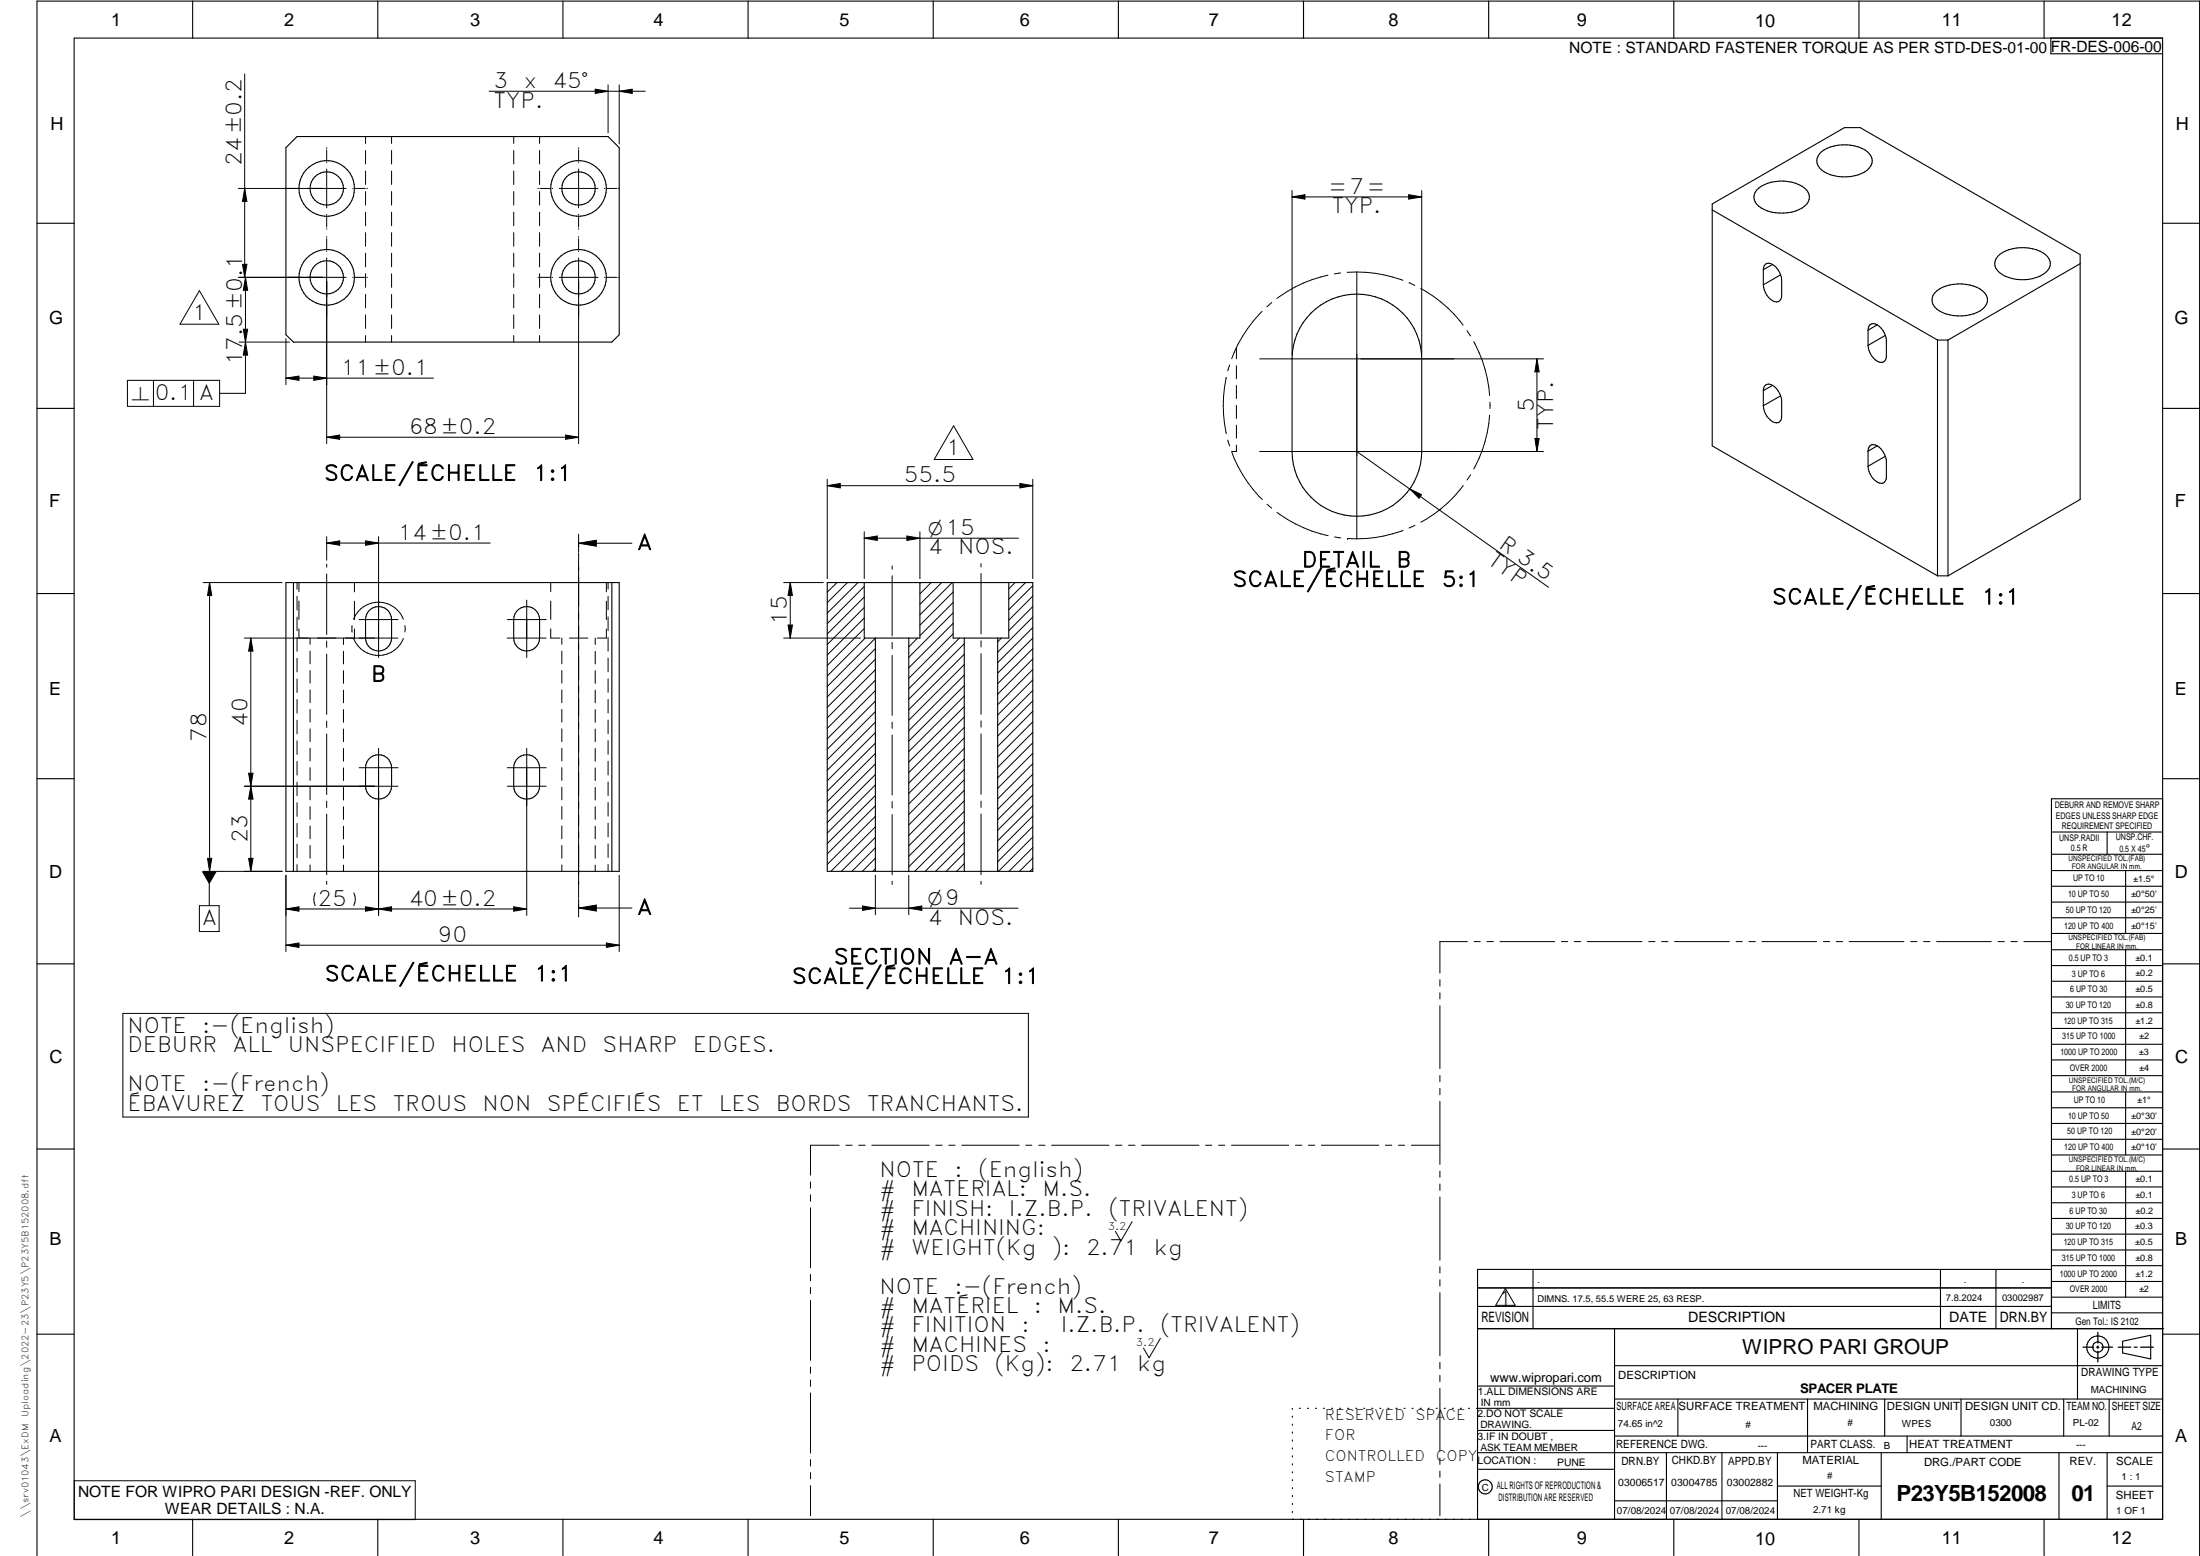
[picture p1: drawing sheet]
<svg xmlns="http://www.w3.org/2000/svg" width="594mm" height="420mm" viewBox="0 0 594 420" stroke-linecap="round" stroke-linejoin="round" font-family="sans-serif">
<g fill="none" stroke="#000" stroke-width=".3">
<path d="M20 10.3h564v400h-564zM52 .3v10M102 .3v10M152 .3v10M202 .3v10M252 .3v10M302 .3v10M352 .3v10M402 .3v10M452 .3v10M502 .3v10M552 .3v10"/>
<path d="M553.8 10.3v4.2h30.2M80.2 36.9h84l3 3v50.5l-2 2h-86l-2-2v-50.5zM462.4 56.7l60.8 35.1M474.3 51.4a10.5 10.5 0 0 1 13.6 0 3.1 3.1 0 0 1-1.3 4.8 11.4 11.4 0 0 1-11.7-.5 2.9 2.9 0 0 1-.6-4.3zM491.9 41a11.2 11.2 0 0 1 12.4 0 2.95 2.95 0 0 1 0 4.9 11.2 11.2 0 0 1-12.4 0 3 3 0 0 1 0-4.9zM10 60.3h10M476.2 72.8v4.1M478.7 71.4l-2.5 1.4M478.7 71.4a5.4 5.4 0 0 1 2.4 4.3v4.1a1.51 1.51 0 0 1-.7 1.5 1.51 1.51 0 0 1-1.7-.1 5.4 5.4 0 0 1-2.5-4.3M478.7 71.4a1.51 1.51 0 0 0-1.8-.2 1.51 1.51 0 0 0-.7 1.6M480.8 74.2l-4.6 2.7M523 78.6a11 11 0 0 1 12.4 0 2.91 2.91 0 0 1 0 4.8 11.2 11.2 0 0 1-12.4 0 2.97 2.97 0 0 1 0-4.8z"/>
<path d="M539.4 69.3a10.8 10.8 0 0 1 12.2-1.1 3.1 3.1 0 0 1 2.1 3 3.1 3.1 0 0 1-2.1 2.9 11.1 11.1 0 0 1-11.6-.5 2.86 2.86 0 0 1-.6-4.3zM561.7 71.2l-35.7 20.6M584 60.3h10M354 84.5a17.5 17.5 0 0 1 19.1-3.8 17.5 17.5 0 0 1 10.8 16.2v25a17.5 17.5 0 0 1-17.5 17.5 17.5 17.5 0 0 1-17.5-17.5v-25a17.3 17.3 0 0 1 5.1-12.4zM504.4 89.2v4.1M506.9 87.7a1.53 1.53 0 0 0-1.7-.1 1.53 1.53 0 0 0-.8 1.6M506.9 87.7l.6 .4a5.6 5.6 0 0 1 1.9 3.9v4.1a1.51 1.51 0 0 1-.7 1.6 1.51 1.51 0 0 1-1.8-.2 5.4 5.4 0 0 1-2.5-4.2M506.9 87.7l-2.5 1.5M509.1 90.6l-4.7 2.7M523.2 91.8h2.8M523.2 91.8v63.7M526 91.8v63.7"/>
<path d="M10 110.3h10M476.2 105.5v4.1M478.7 104.1l-2.5 1.4M478.7 104.1a5.6 5.6 0 0 1 2.4 4.2v4.1a1.52 1.52 0 0 1-.7 1.6 1.52 1.52 0 0 1-1.7-.1 5.4 5.4 0 0 1-2.5-4.3M478.7 104.1a1.53 1.53 0 0 0-1.8-.2 1.53 1.53 0 0 0-.7 1.6M480.8 106.9l-4.6 2.7M584 110.3h10M504.4 121.8v4.1M506.9 120.4l-2.5 1.4M506.9 120.4a1.51 1.51 0 0 0-1.7-.2 1.51 1.51 0 0 0-.8 1.6M506.9 120.4a5.6 5.6 0 0 1 2.5 4.3v4.1a1.5 1.5 0 0 1-.7 1.5 1.5 1.5 0 0 1-1.8-.1 5.4 5.4 0 0 1-2.5-4.3M509.1 123.2l-4.7 2.7"/>
<path d="M77.2 157.3h90v78h-90zM79.2 157.3v78M165.2 157.3v78M223.4 157.3h55.5v78h-55.5zM233.4 157.3v15h15v-15M272.4 157.3v15h-15v-15M523.2 155.5h2.8M523.2 155.5l-60.8-35.1v-65.3l35.7-20.6h4.2l59.4 34.2v66.2l-35.7 20.6M10 160.3h10M99.5 165.1a3.5 3.5 0 0 1 3.9-1.1 3.5 3.5 0 0 1 2.3 3.3v5a3.5 3.5 0 0 1-3.5 3.5 3.5 3.5 0 0 1-3.5-3.5l.1-5.8zM139.5 165.1a3.5 3.5 0 0 1 3.9-1.1 3.5 3.5 0 0 1 2.3 3.3v5a3.5 3.5 0 0 1-3.5 3.5 3.5 3.5 0 0 1-3.5-3.5l.1-5.8zM236.4 172.3v63"/>
<path d="M245.4 172.3v63M260.4 172.3v63M269.4 172.3v63M584 160.3h10M10 210.3h10M99.5 205.1a3.5 3.5 0 0 1 3.9-1.1 3.5 3.5 0 0 1 2.3 3.3v5a3.5 3.5 0 0 1-3.5 3.5 3.5 3.5 0 0 1-3.5-3.5l.1-5.8zM139.5 205.1a3.5 3.5 0 0 1 3.9-1.1 3.5 3.5 0 0 1 2.3 3.3v5a3.5 3.5 0 0 1-3.5 3.5 3.5 3.5 0 0 1-3.5-3.5l.1-5.8zM584 215.7h-30v143.1M584 210.3h10M554 224.7h30M554 230.7h30M554 235.1h30"/>
<path d="M554 239.3h30M569 224.7v6M574 235.1v17M554 243.6h30M554 247.8h30M554 252.1h30M554 256.5h30M574 256.5v33.9M10 260.3h10M554 260.7h30M554 265h30M554 269.2h30"/>
<path d="M554 273.5h30M554 277.7h30M584 260.3h10M554 282h30M554 286.2h30M554 290.4h30M554 294.9h30M554 299.1h30M574 294.9v17M10 310.3h10M554 303.4h30M554 307.6h30"/>
<path d="M554 311.9h30M554 316.3h30M574 316.3v34M584 310.3h10M554 320.5h30M554 324.8h30M554 329h30M554 333.2h30M554 337.5h30M399 358.8h185.2M399 352.8h155M399 347.8h155"/>
<path d="M414 342.8v16M436 358.8v51.5M524 342.8v16M539 342.8v16M554 341.8h30M554 346h30M554 350.3h30M554 354.5h30M554 342.8h-155v67.5M561 358.8v19M10 360.3h10M399 374.3h37"/>
<path d="M436 377.8h148M453.1 377.8v10M488.1 377.8v14.5M508.9 377.8v10M529.5 377.8v10M557.3 377.8v10M569.5 377.8v10M573.2 362.2l7.6-1.6v6.3l-7.6-1.6zM584 368.8h-148M584 360.3h10M349 380.3v.3M349 382.4v.3"/>
<path d="M349 384.6v.3M349 386.7v.3M349 388.8v.3M349 391v.3M349 393.1v.3M349 395.3v.3M349 397.4v.3M349 399.5v.3M350.9 380.3h.2M353.1 380.3h.2M355.2 380.3h.3M357.4 380.3h.3"/>
<path d="M359.6 380.3h.3M361.7 380.3h.3M363.9 380.3h.3M366.1 380.3h.3M368.3 380.3h.2M370.4 380.3h.3M372.6 380.3h.3M374.8 380.3h.3M376.9 380.3h.4M379.1 380.3h.3M381.3 380.3h.3M383.4 380.3h.4"/>
<path d="M385.6 380.3h.3M387.8 380.3h.3M390 380.3h.3M392.2 380.3h.3M394.3 380.3h.3M396.5 380.3h.3M398.7 380.3h37.3M399 396.7h37M399 392.3h185M399 386.2h37M436 387.8h148M450 392.3v18"/>
<path d="M465 392.3v18M480 392.3v18M508 392.3v18M515 387.8v4.5M556 392.3v18M569 392.3v18M52 410.3v9.7M102 410.3v9.7M152 410.3v9.7M202 410.3v9.7M252 410.3v9.7M302 410.3v9.7"/>
<path d="M349 401.7v.3M349 403.8v.4M349 406v.3M349 408.1v.3M352 410.3v9.7M402 410.3v9.7M436 405.3h44M452 410.3v9.7M480 401.3h28M502 410.3v9.7M552 410.3v9.7M569 401.3h15"/>
<path d="M10 420v-419.7h584v419.7"/>
<circle cx="88.2" cy="50.9" r="7.5"/>
<circle cx="88.2" cy="50.9" r="4.5"/>
<circle cx="156.2" cy="50.9" r="7.5"/>
<circle cx="156.2" cy="50.9" r="4.5"/>
<circle cx="88.2" cy="74.9" r="7.5"/>
<circle cx="88.2" cy="74.9" r="4.5"/>
<circle cx="156.2" cy="74.9" r="4.5"/>
<circle cx="156.2" cy="74.9" r="7.5"/>
<circle cx="566.5" cy="363.7" r="1.39"/>
<circle cx="566.5" cy="363.8" r="3"/>
<circle cx="401.1" cy="401.5" r="1.9"/>
</g>
<g fill="none" stroke="#000" stroke-width=".27">
<path d="M66.1 20v54.9M88.2 39.9v.2M98.7 36.9v1.8M105.7 36.9v1.8M132.1 24.6h42.1M138.7 36.9v1.8M145.7 36.9v1.8M156.2 39.9v.2M160.7 24.1l3.5 .5-3.5 .6zM164.2 22.9v13M167.2 22.9v16M167.2 24.6l3.5-.5v1.1z"/>
<path d="M64.3 50.9h29.2M66.1 50.9l.6 3.5h-1.2zM88.2 57.9v.1M88.2 58.4v2.9M88.2 40.5v2.8M88.2 43.7v.2M88.2 45.6v10.5M95.2 50.9h.2M95.8 50.9h2.8M98.7 40.6v3.7M98.7 46.2v3.6M98.7 51.7v3.7"/>
<path d="M98.7 57.3v3.7M99.1 50.9h.1M105.7 40.6v3.7M105.7 46.2v3.6M105.7 51.7v3.7M105.7 57.3v3.7M138.7 40.6v3.7M138.7 46.2v3.6M138.7 51.7v3.7M138.7 57.3v3.7M145.2 50.9h.2M145.7 40.6v3.7"/>
<path d="M145.7 46.2v3.6M145.7 51.7v3.7M145.7 57.3v3.7M145.8 50.9h2.9M149.1 50.9h.1M151 50.9h10.5M156.2 40.5v2.8M156.2 43.7v.2M156.2 57.9v.1M156.2 58.4v2.9M156.2 45.6v10.5M163.2 50.9h.2"/>
<path d="M163.8 50.9h2.8M167 50.9h.2M348.9 53.2h35M348.9 51.4v44.5M348.9 53.2l3.5-.6v1.2zM380.4 52.6l3.5 .6-3.5 .6zM383.9 51.4v44.5M53.8 78.5l5.3 9h-10.5zM64.3 74.9h29.2M65.5 71.4h1.2l-.6 3.5zM66.3 74.9l.6 3.5h-1.2zM66.3 74.9v31.3h-7"/>
<path d="M88.2 63.9v.2M88.2 64.5v2.9M88.2 67.7v.2M88.2 69.6v50.2M88.2 61.7v.2M95.2 74.9h.2M95.8 74.9h2.8M98.7 62.8v3.7M98.7 68.4v3.7M98.7 73.9v3.7M98.7 79.5v3.6M99.1 74.9h.1"/>
<path d="M105.7 62.8v3.7M105.7 68.4v3.7M105.7 73.9v3.7M105.7 79.5v3.6M138.7 62.8v3.7M138.7 68.4v3.7M138.7 73.9v3.7M138.7 79.5v3.6M145.2 74.9h.2M145.7 62.8v3.7M145.7 68.4v3.7M145.7 73.9v3.7"/>
<path d="M145.7 79.5v3.6M145.8 74.9h2.9M149.1 74.9h.1M151 74.9h10.5M156.2 63.9v.2M156.2 64.5v2.9M156.2 67.7v.2M156.2 69.6v50.2M156.2 61.7v.2M163.2 74.9h.2M163.8 74.9h2.8M167 74.9h.2"/>
<path d="M358.6 74.3a35.2 35.2 0 0 0-13.8 6.3M362 73.7l-1.7 .3M366.3 73.4a36.3 36.3 0 0 1 12.5 2.3M366.3 73.4l-2.5 .1M366.4 73.4v72.1M380.5 76.4l1.6 .7M383.7 77.9a35.5 35.5 0 0 1 11.4 9.9M64.6 92.4h13.6M65.7 88.9h1.2l-.6 3.5zM66.3 92.4l.6 3.5h-1.2zM77.2 91.4v12.5M98.7 85v3.7"/>
<path d="M98.7 90.6v1.8M105.7 85v3.7M105.7 90.6v1.8M138.7 85v3.7M138.7 90.6v1.8M145.7 85v3.7M145.7 90.6v1.8M332.1 98.6l-.6 1.6M333.9 93.9v3M333.9 98.8v3.5M340.8 84.1a35.6 35.6 0 0 0-8.2 12.8M343.4 81.7l-1.3 1.1"/>
<path d="M396.1 89.3l1 1.4M398 92.2a34.9 34.9 0 0 1 4.2 14.6M415 96.9l.6 3.5h-1.1zM415 96.9v25M416.8 96.9h-76.7M34.4 102.7h24.9v7h-24.9zM41.4 102.7v7M52.3 102.7v7M77.2 102.1l3.5-.5v1.1zM77.2 102.1h39.8M84.7 101.6l3.5 .5-3.5 .6zM88.2 118.1l3.5-.6v1.1z"/>
<path d="M88.2 118.1h68M152.7 117.5l3.5 .6-3.5 .5zM257.5 115l5.3 9.1h-10.5zM331.1 101.9a36.3 36.3 0 0 0 0 15.2M331.5 118.8l.6 1.6M333.9 104.1v3.5M333.9 109.5v3.5M333.9 114.8v3.5M402.2 112.1a35.2 35.2 0 0 1-4.2 14.6M402.3 108.6v1.7M414.5 118.4h1.1l-.6 3.5zM223.4 129.4v26.9"/>
<path d="M223.4 131.1l3.5-.5v1.1zM223.4 131.1h55.5M275.4 130.6l3.5 .5-3.5 .6zM278.9 129.4v26.9M332.6 122.1a34.8 34.8 0 0 0 8.3 12.8M333.9 120.2v1.7h-1.3M342.1 136.1l1.3 1.1M344.8 138.3a35.7 35.7 0 0 0 13.8 6.4M366.4 121.9l51.8 36.7M380.7 132l3.2 1.6-.7 .9zM395.1 131.1a34.5 34.5 0 0 1-11.4 9.9M397.1 128.2l-1 1.4"/>
<path d="M416.8 121.9h-76.7M54.9 157.3h21.3M56.6 157.3l.6 3.5h-1.2zM56.6 157.3v78M80.2 157.3v1.8M80.7 157.3v2.5M88.2 146.6l3.5-.6v1.2zM88.2 146.6h44.2M88.2 144.9v6.4M88.2 152.3v.9M88.2 155v16.3M95.7 157.3v2.5"/>
<path d="M98.7 146l3.5 .6-3.5 .6zM102.2 144.9v32.6M148.7 157.3v2.5M156.2 144.3v4.8M156.2 149.3v93.2M156.2 146.7h14.4M156.2 146.7l4.8-.8v1.6zM163.7 157.3v2.5M164.2 157.3v1.8M211.6 157.3h10.7M213.4 157.3v15M213.4 157.3l.6 3.5h-1.2z"/>
<path d="M226 157.3l-2.6 2.6M228.8 157.3l-5.4 5.4M231.7 157.3l-8.3 8.3M233.4 158.4l-10 10M233.4 145.3l3.5-.6v1.2zM233.4 143.6v12.7M233.4 145.3h41.6M240.9 152.8v.9M240.9 155.5v16.2M244.9 144.7l3.5 .6-3.5 .6zM248.4 143.6v12.7M248.6 157.3l-.2 .2"/>
<path d="M251.5 157.3l-3.1 3.1M254.3 157.3l-5.9 5.9M257.1 157.3l-8.7 8.7M257.4 159.9l-9 8.9M264.9 152.2v.9M264.9 154.9v16.3M274.1 157.3l-1.7 1.7M276.9 157.3l-4.5 4.5M278.9 158.2l-6.5 6.4M360.4 145l1.7 .2M363.9 145.4l2.4 .1M363.9 145.4h.1"/>
<path d="M378.9 143.2a35.4 35.4 0 0 1-12.6 2.3M382.1 141.9l-1.6 .7M67.7 172.3l.6 3.5h-1.2zM67.7 172.3v63M80.2 161v3.7M80.2 166.6v3.7M80.2 172.2v3.7M80.2 177.8v3.6M80.7 162.3v5M80.7 169.8v2.5M83.7 172.3v1.7M83.7 175.8v3.4"/>
<path d="M88.2 173.1v1.7M88.2 176.6v16.3M92.7 172.3v1.7M92.7 175.9v3.4M95.1 169v1.7M95.5 167.2a7.2 7.2 0 0 1 6.7-4.6 7.2 7.2 0 0 1 6.7 4.6M95.7 162.3v5M95.7 169.8v2.5M97 167.3h10.5M107.5 172.3h-41.5M108.9 172.4a7.2 7.2 0 0 1-6.7 4.6 7.2 7.2 0 0 1-6.7-4.6M109.3 168.9v1.7"/>
<path d="M137 172.3h10.5M137 167.3h10.5M142.2 162.1v15.4M148.7 169.8v2.5h2.5M148.7 162.3v5M151.7 172.3v1.7M151.7 175.8v3.4M153.7 172.3h5M160.7 172.3v1.7M160.7 175.9v3.4M163.7 169.8v2.5h-2.4M163.7 162.3v5"/>
<path d="M164.2 161v3.7M164.2 166.6v3.7M164.2 172.1v3.7M164.2 177.7v3.7M211.6 172.3h20.8M212.8 168.8h1.2l-.6 3.5zM233.4 161.2l-10 10M233.4 164l-10 10M233.4 166.9l-10 10M233.4 169.7l-10 10M233.6 172.3l-10.2 10.2M236.4 175.2l-13 13"/>
<path d="M236.4 178l-13 13M236.4 172.3l-13 13.1M240.9 173.5v1.7M240.9 177v16.2M247.8 172.3l-2.4 2.4M257.4 165.5l-12 12M257.4 168.3l-12 12M257.4 171.2l-12 12M257.4 162.7l-9 9M259.1 172.3l-13.7 13.7M260.4 173.8l-15 15M260.4 176.7l-15 14.9"/>
<path d="M260.4 179.5l-15 15M264.9 173v1.7M264.9 176.5v16.4M270.4 172.3l-1 1M278.9 166.6l-9.5 9.5M278.9 169.5l-9.5 9.4M278.9 172.3l-9.5 9.5M278.9 175.1l-9.5 9.5M278.9 177.9l-9.5 9.6M278.9 161l-6.5 6.5M278.9 163.8l-6.5 6.5M80.2 183.3v3.7"/>
<path d="M80.2 188.9v3.7M80.2 194.5v3.7M83.7 181.1v3.4M83.7 186.3v3.4M83.7 191.6v3.4M83.7 196.8v3.4M88.2 194.7v1.7M88.2 198.2v16.3M92.7 181.1v3.4M92.7 186.4v3.4M92.7 191.6v3.4M92.7 196.8v3.5"/>
<path d="M151.7 181.1v3.4M151.7 186.3v3.4M151.7 191.6v3.4M151.7 196.8v3.4M160.7 181.1v3.4M160.7 186.4v3.4M160.7 191.6v3.4M160.7 196.8v3.5M164.2 183.3v3.6M164.2 188.8v3.7M164.2 194.4v3.7M164.2 200v3.7"/>
<path d="M236.4 180.8l-13 13M236.4 183.7l-13 13M236.4 189.3l-13 13M236.4 192.2l-13 12.9M236.4 195l-13 13M236.4 197.8l-13 13M236.4 186.5l-13 13M240.9 195v1.7M240.9 198.5v16.2M260.4 182.3l-15 15M260.4 185.1l-15 15M260.4 188l-15 14.9"/>
<path d="M260.4 190.8l-15 15M260.4 193.6l-15 15M260.4 196.4l-15 15.1M260.4 199.3l-15 14.9M264.9 194.6v1.7M264.9 198.2v16.3M278.9 183.6l-9.5 9.5M278.9 186.4l-9.5 9.5M278.9 189.3l-9.5 9.5M278.9 197.7l-9.5 9.5M278.9 180.8l-9.5 9.5M278.9 192.1l-9.5 9.5"/>
<path d="M278.9 194.9l-9.5 9.5M67.1 208.8h1.2l-.6 3.5zM67.7 212.3l.6 3.5h-1.2zM80.2 200v3.7M80.2 205.6v3.7M80.2 211.2v3.6M80.2 216.7v3.7M83.7 202.1v3.4M83.7 207.3v3.4M83.7 212.6v3.4M83.7 217.8v3.4M88.2 216.3v1.8"/>
<path d="M88.2 219.8v16.4M92.7 202.1v3.4M92.7 207.3v3.5M92.7 212.6v3.4M92.7 217.8v3.5M97 207.3h10.5M102.2 202.1v45.1M107.5 212.3h-41.5M137 212.3h10.5M137 207.3h10.5M142.2 202.1v45.1M151.7 202.1v3.4"/>
<path d="M151.7 207.3v3.4M151.7 212.6v3.4M151.7 217.8v3.4M160.7 202.1v3.4M160.7 207.3v3.5M160.7 212.6v3.4M160.7 217.8v3.5M164.2 205.6v3.7M164.2 211.2v3.6M164.2 216.7v3.7M236.4 200.7l-13 13M236.4 203.5l-13 13"/>
<path d="M236.4 206.3l-13 13M236.4 212l-13 13M236.4 214.8l-13 13M236.4 217.6l-13 13M236.4 209.1l-13 13M240.9 216.5v1.7M240.9 220v16.2M260.4 202.1l-15 15M260.4 204.9l-15 15M260.4 207.8l-15 15M260.4 210.6l-15 15M260.4 213.4l-15 15"/>
<path d="M260.4 216.2l-15 15M260.4 219.1l-15 15M264.9 216.3v1.7M264.9 219.8v16.4M278.9 200.6l-9.5 9.5M278.9 203.4l-9.5 9.5M278.9 214.7l-9.5 9.5M278.9 206.2l-9.5 9.5M278.9 209l-9.5 9.6M278.9 211.9l-9.5 9.5M278.9 217.6l-9.5 9.4M54.9 235.3h21.3"/>
<path d="M56 231.8h1.2l-.6 3.5zM56.5 235.3v9.3M67.1 231.8h1.2l-.6 3.5zM77.2 236.3v20.7M80.2 222.3v3.7M80.2 227.9v3.7M80.2 233.5v1.8M83.7 223.1v3.4M83.7 228.3v3.4M83.7 233.6v1.7M88.2 238v.8M92.7 223.1v3.4"/>
<path d="M92.7 228.3v3.5M92.7 233.6v1.7M151.7 223.1v3.4M151.7 228.3v3.4M151.7 233.6v1.7M160.7 223.1v3.4M160.7 228.3v3.5M160.7 233.6v1.7M164.2 222.3v3.7M164.2 227.9v3.6M164.2 233.4v1.9M167.2 236.3v20.7"/>
<path d="M236.4 234.6l-.7 .7M236.4 231.7l-3.5 3.6M236.4 228.9l-6.4 6.4M236.4 226.1l-9.2 9.2M236.4 220.4l-13 13M236.4 223.3l-12 12M236.4 236.3v10.7M240.9 238v.8M245.4 236.3v10.7M260.4 233.2l-2.1 2.1M260.4 230.4l-4.9 4.9M260.4 227.5l-7.8 7.8"/>
<path d="M260.4 224.7l-10.6 10.6M260.4 221.9l-13.4 13.4M264.9 238v.8M278.9 234.5l-.8 .8M278.9 231.7l-3.6 3.6M278.9 228.9l-6.4 6.4M278.9 226l-9.3 9.3M278.9 220.3l-9.5 9.6M278.9 223.2l-9.5 9.5M53.8 244.6h5.4v6.9h-5.4zM77.2 245.4l3.5-.5v1.1zM77.2 255.2l3.5-.6v1.2z"/>
<path d="M77.2 255.2h90M77.2 245.4h65M85.1 241.1a4.1 4.1 0 0 0 0 3.5M95.5 241.1a3.8 3.8 0 0 1 0 3.5M98.7 244.9v1.1l7-1.1v1.1zM138.7 244.9l3.5 .5-3.5 .6zM156.2 245.2l4.8-.8v1.6zM156.2 242.8v4.8M156.2 245.2h14.4M163.7 254.6l3.5 .6-3.5 .6zM229.4 245.2h45.5M232.9 244.6l3.5 .6-3.5 .6z"/>
<path d="M245.4 245.2l3.5-.6v1.2zM396.2 254.3h-7.4v8.5M398.1 254.3h1.6M401.5 254.3h1.8M405 254.3h14.8M421.6 254.3h1.7M425.1 254.3h1.7M428.6 254.3h14.8M445.2 254.3h1.7M448.7 254.3h1.7M452.2 254.3h14.8M468.8 254.3h1.7"/>
<path d="M472.3 254.3h1.7M475.8 254.3h14.8M492.4 254.3h1.7M495.8 254.3h1.8M499.4 254.3h14.7M516 254.3h1.6M519.4 254.3h1.8M522.9 254.3h14.8M539.5 254.3h1.7M543 254.3h1.7M546.5 254.3h7.4M33.2 273.6h244.5v28h-244.5z"/>
<path d="M388.8 264.5v1.8M388.8 268.1v1.6M388.8 271.6v17M388.8 290.4v1.7M388.8 293.9v1.7M388.8 297.4v17M218.9 319.2v1.6M226.6 309.2h-7.7v8.1M228.4 309.2h1.7M231.9 309.2h1.7M235.4 309.2h15.5M252.7 309.2h1.7"/>
<path d="M256.2 309.2h1.7M259.7 309.2h15.5M277 309.2h1.7M280.5 309.2h1.7M284 309.2h15.5M301.2 309.2h1.8M304.8 309.2h1.7M308.3 309.2h15.5M325.5 309.2h1.7M329.1 309.2h1.6M332.6 309.2h15.4M349.8 309.2h1.7"/>
<path d="M353.3 309.2h1.7M356.8 309.2h15.5M374.1 309.2h1.7M377.6 309.2h1.7M381.1 309.2h7.7M388.8 316.2v1.7M388.8 319.7v1.7M218.9 322.6v1.8M218.9 326.1v16.2M305.7 329.9l-3 5.2-1.5-2.6M388.8 323.2v17.1M218.9 344.1v1.8"/>
<path d="M218.9 347.6v1.7M218.9 351.2v16.1M388.8 342.1v1.6M388.8 345.6v1.7M388.8 349v17.1M406.5 347.9l2.6 4.6h-5.2zM218.9 369.1v1.7M218.9 372.6v1.8M218.9 376.1v16.2M313.3 361.4l-3 5.2-1.5-2.6M388.8 367.9v1.7M388.8 371.4v1.7"/>
<path d="M388.8 374.9v17M20.1 399.8h92v10.5h-92zM218.9 394.1v1.8M218.9 397.6v1.7M388.8 393.7v1.7M388.8 397.2v1.7M218.9 401.2v8.1M388.8 400.7v8.6"/>
</g>
<path d="M566.5 359.7v3M562.5 363.8h2.9M566.1 363.8h.7M566.5 363.4v.7M566.5 364.9v2.8M567.6 363.8h2.9M572 363.8h3.4M576.3 363.8h.8M578 363.8h3.5" fill="none" stroke="#000" stroke-width=".34"/>
<g fill="#000">
<path d="M160.7 24.1l3.5 .5-3.5 .6zM167.2 24.6l3.5-.5v1.1zM66.1 50.9l.6 3.5h-1.2zM348.9 53.2l3.5-.6v1.2zM380.4 52.6l3.5 .6-3.5 .6zM65.5 71.4h1.2l-.6 3.5zM66.3 74.9l.6 3.5h-1.2zM65.7 88.9h1.2l-.6 3.5zM66.3 92.4l.6 3.5h-1.2zM77.2 102.1l3.5-.5v1.1zM84.7 101.6l3.5 .5-3.5 .6zM88.2 118.1l3.5-.6v1.1z"/>
<path d="M152.7 117.5l3.5 .6-3.5 .5zM415 96.9l.6 3.5h-1.1zM414.5 118.4h1.1l-.6 3.5zM223.4 131.1l3.5-.5v1.1zM275.4 130.6l3.5 .5-3.5 .6zM380.7 132l3.2 1.6-.7 .9zM88.2 146.6l3.5-.6v1.2zM98.7 146l3.5 .6-3.5 .6zM156.2 146.7l4.8-.8v1.6zM233.4 145.3l3.5-.6v1.2zM244.9 144.7l3.5 .6-3.5 .6zM56.6 157.3l.6 3.5h-1.2z"/>
<path d="M67.7 172.3l.6 3.5h-1.2zM213.4 157.3l.6 3.5h-1.2zM212.8 168.8h1.2l-.6 3.5zM67.7 212.3l.6 3.5h-1.2zM67.1 208.8h1.2l-.6 3.5zM56 231.8h1.2l-.6 3.5zM54.5 235.3h4l-2 3.5zM67.1 231.8h1.2l-.6 3.5zM77.2 255.2l3.5-.6v1.2zM77.2 245.4l3.5-.5v1.1zM98.7 244.9l3.5 .5-3.5 .6zM102.2 245.4l3.5-.5v1.1z"/>
<path d="M138.7 244.9l3.5 .5-3.5 .6zM156.2 245.2l4.8-.8v1.6zM163.7 254.6l3.5 .6-3.5 .6zM232.9 244.6l3.5 .6-3.5 .6zM245.4 245.2l3.5-.6v1.2z"/>
</g>
<g font-size="6">
<text x="512.1" y="405.2">P23Y5B152008</text>
<text x="559.4" y="405.2">01</text>
</g>
<g font-size="5.7">
<text x="133.3" y="23.8">3</text>
<text x="141.4" y="23.8">x</text>
<text x="149.2" y="23.8">45°</text>
<text x="133.3" y="29">TYP.</text>
<text x="65.2" y="44.9" transform="rotate(-90 65.2 44.9)">24±0.2</text>
<text x="358.8" y="52.3">=7=</text>
<text x="359.7" y="57.5">TYP.</text>
<text x="51.9" y="86.3">1</text>
<text x="65.4" y="98.6" transform="rotate(-90 65.4 98.6)">17.5±0.1</text>
<text x="92.1" y="101.3">11±0.1</text>
<text x="41.8" y="107.9">0.1 A</text>
<text x="414.2" y="111.4" transform="rotate(-90 414.2 111.4)">5</text>
<text x="110.4" y="117.2">68±0.2</text>
<text x="419.4" y="116.1" transform="rotate(-90 419.4 116.1)">TYP.</text>
<text x="255.5" y="122.8">1</text>
<text x="87.5" y="129.8">SCALE/ÉCHELLE</text>
<text x="144" y="129.8">1:1</text>
<text x="244.1" y="130.3">55.5</text>
<text x="107.4" y="145.8">14±0.1</text>
<text x="172.1" y="148.4">A</text>
<text x="250.6" y="149.7">4</text>
<text x="258.8" y="149.7">NOS.</text>
<text x="404.4" y="147.8" transform="rotate(35 404.4 147.8)">R 3.5</text>
<text x="351.5" y="153.2">DETAIL</text>
<text x="377.1" y="153.2">B</text>
<text x="401.4" y="152.1" transform="rotate(35 401.4 152.1)">TYP</text>
<text x="332.8" y="158.4">SCALE/ÉCHELLE</text>
<text x="389.4" y="158.4">5:1</text>
<text x="478.5" y="163.2">SCALE/ÉCHELLE</text>
<text x="535.1" y="163.2">1:1</text>
<text x="212.5" y="168.7" transform="rotate(-90 212.5 168.7)">15</text>
<text x="100.2" y="184">B</text>
<text x="66.8" y="196.3" transform="rotate(-90 66.8 196.3)">40</text>
<text x="55.7" y="200.2" transform="rotate(-90 55.7 200.2)">78</text>
<text x="66.8" y="227.8" transform="rotate(-90 66.8 227.8)">23</text>
<text x="85.8" y="244.6">25</text>
<text x="110.4" y="244.6">40±0.2</text>
<text x="54.6" y="249.8">A</text>
<text x="172.1" y="246.9">A</text>
<text x="250.5" y="249.6">4</text>
<text x="258.6" y="249.6">NOS.</text>
<text x="118.3" y="254.3">90</text>
<text x="225.2" y="260.3">SECTION</text>
<text x="256.2" y="260.3">A-A</text>
<text x="87.7" y="264.9">SCALE/ÉCHELLE</text>
<text x="144.2" y="264.9">1:1</text>
<text x="213.9" y="265.6">SCALE/ÉCHELLE</text>
<text x="270.4" y="265.6">1:1</text>
<text x="34.4" y="278.9">NOTE</text>
<text x="54.6" y="278.9">:-(English)</text>
<text x="34.4" y="284.1">DEBURR</text>
<text x="62.9" y="284.1">ALL</text>
<text x="77.8" y="284.1">UNSPECIFIED</text>
<text x="121.9" y="284.1">HOLES</text>
<text x="146.1" y="284.1">AND</text>
<text x="162.7" y="284.1">SHARP</text>
<text x="187.1" y="284.1">EDGES.</text>
<text x="34.4" y="294.6">NOTE</text>
<text x="34.4" y="299.9">ÉBAVUREZ</text>
<text x="54.6" y="294.6">:-(French)</text>
<text x="70.4" y="299.9">TOUS</text>
<text x="90.7" y="299.9">LES</text>
<text x="106" y="299.9">TROUS</text>
<text x="130.3" y="299.9">NON</text>
<text x="147.7" y="299.9">SPÉCIFIÉS</text>
<text x="182.8" y="299.9">ET</text>
<text x="194.1" y="299.9">LES</text>
<text x="209.5" y="299.9">BORDS</text>
<text x="234.1" y="299.9">TRANCHANTS.</text>
<text x="237.5" y="317.8">NOTE</text>
<text x="257.7" y="317.8">:</text>
<text x="264.1" y="317.8">(English)</text>
<text x="237.5" y="323">#</text>
<text x="246.1" y="323">MATERIAL:</text>
<text x="281.5" y="323">M.S.</text>
<text x="237.5" y="328.3">#</text>
<text x="246.1" y="328.3">FINISH:</text>
<text x="272.4" y="328.3">I.Z.B.P.</text>
<text x="299.3" y="328.3">(TRIVALENT)</text>
<text x="237.5" y="333.5">#</text>
<text x="246.1" y="333.5">MACHINING:</text>
<text x="237.5" y="338.8">#</text>
<text x="246.1" y="338.8">WEIGHT(Kg</text>
<text x="284" y="338.8">):</text>
<text x="293.3" y="338.8">2.71</text>
<text x="311.6" y="338.8">kg</text>
<text x="237.5" y="349.3">NOTE</text>
<text x="257.7" y="349.3">:-(French)</text>
<text x="404.5" y="352.7">1</text>
<text x="237.5" y="354.5">#</text>
<text x="237.5" y="359.8">#</text>
<text x="246.1" y="359.8">FINITION</text>
<text x="246.1" y="354.5">MATÉRIEL</text>
<text x="275.8" y="359.8">:</text>
<text x="279.2" y="354.5">:</text>
<text x="285.6" y="354.5">M.S.</text>
<text x="286.4" y="359.8">I.Z.B.P.</text>
<text x="313.3" y="359.8">(TRIVALENT)</text>
<text x="237.5" y="365">#</text>
<text x="246.1" y="365">MACHINES</text>
<text x="281.5" y="365">:</text>
<text x="237.5" y="370.3">#</text>
<text x="246.1" y="370.3">POIDS</text>
<text x="268.5" y="370.3">(Kg):</text>
<text x="288.8" y="370.3">2.71</text>
<text x="307.1" y="370.3">kg</text>
</g>
<text font-size="5.6" x="470.5" y="365.5">WIPRO PARI GROUP</text>
<g font-size="5.4">
<text x="35.5" y="107.9">n</text>
<text x="250.6" y="144.4">O15</text>
<text x="250.5" y="244.4">O9</text>
</g>
<g font-size="4.9">
<text x="30" y="6.9">1</text>
<text x="76.7" y="6.9">2</text>
<text x="127" y="6.9">3</text>
<text x="176.5" y="6.9">4</text>
<text x="226.7" y="6.9">5</text>
<text x="275.4" y="6.9">6</text>
<text x="326.4" y="6.9">7</text>
<text x="375" y="6.9">8</text>
<text x="425.8" y="6.9">9</text>
<text x="473.9" y="7.3">10</text>
<text x="524.3" y="6.9">11</text>
<text x="570.2" y="6.9">12</text>
<text x="13.6" y="35.1">H</text>
<text x="587.6" y="35.1">H</text>
<text x="13.2" y="87.5">G</text>
<text x="587.2" y="87.5">G</text>
<text x="13.2" y="137">F</text>
<text x="587.2" y="137">F</text>
<text x="13.2" y="187.6">E</text>
<text x="587.2" y="187.6">E</text>
<text x="13.2" y="237">D</text>
<text x="587.2" y="237">D</text>
<text x="13.4" y="287.1">C</text>
<text x="587.4" y="287.1">C</text>
<text x="13.4" y="336.2">B</text>
<text x="587.4" y="336.2">B</text>
<text x="13.4" y="389.3">A</text>
<text x="587.4" y="389.3">A</text>
<text x="30" y="416.9">1</text>
<text x="76.7" y="416.9">2</text>
<text x="127" y="416.9">3</text>
<text x="176.5" y="416.9">4</text>
<text x="226.7" y="416.9">5</text>
<text x="275.4" y="416.9">6</text>
<text x="326.4" y="416.9">7</text>
<text x="375" y="416.9">8</text>
<text x="425.8" y="416.9">9</text>
<text x="473.9" y="417.3">10</text>
<text x="524.3" y="416.9">11</text>
<text x="570.2" y="416.9">12</text>
</g>
<g font-size="4.2">
<text x="423.7" y="14.3">NOTE : STANDARD FASTENER TORQUE AS PER STD-DES-01-00</text>
<text x="553.8" y="14">FR-DES-006-00</text>
<text x="21.1" y="404.3">NOTE FOR WIPRO PARI DESIGN -REF. ONLY</text>
<text x="44.5" y="408.8">WEAR DETAILS : N.A.</text>
</g>
<g font-size="3.9">
<text x="400" y="357.1">REVISION</text>
<text x="455.9" y="357.1">DESCRIPTION</text>
<text x="526.4" y="357.1">DATE</text>
<text x="540" y="357.1">DRN.BY</text>
<text x="357.8" y="383.3">RESERVED</text>
<text x="382.3" y="383.3">SPACE</text>
<text x="357.8" y="388.9">FOR</text>
<text x="357.8" y="394.5">CONTROLLED</text>
<text x="387.8" y="394.5">COPY</text>
<text x="357.8" y="400">STAMP</text>
</g>
<text font-size="3.6" x="486.1" y="376.1">SPACER PLATE</text>
<text font-size="3.5" x="402.4" y="373.3">www.wipropari.com</text>
<g font-size="3.1">
<text x="565.1" y="353.5">LIMITS</text>
<text x="562" y="371.7">DRAWING TYPE</text>
<text x="437" y="372.3">DESCRIPTION</text>
<text x="436.5" y="380.8">SURFACE AREA</text>
<text x="453.3" y="380.8">SURFACE TREATMENT</text>
<text x="489.7" y="380.8">MACHINING</text>
<text x="509.5" y="380.8">DESIGN UNIT</text>
<text x="530.6" y="380.8">DESIGN UNIT CD.</text>
<text x="558" y="380.6">TEAM NO.</text>
<text x="570.3" y="380.7">SHEET SIZE</text>
<text x="575.6" y="386.1">A2</text>
<text x="436.4" y="391.1">REFERENCE DWG.</text>
<text x="437.8" y="395.5">DRN.BY</text>
<text x="451.4" y="395.4">CHKD.BY</text>
<text x="466.6" y="395.5">APPD.BY</text>
<text x="486.7" y="395.4">MATERIAL</text>
<text x="488.9" y="390.9">PART CLASS.</text>
<text x="515.6" y="390.9">HEAT TREATMENT</text>
<text x="519.6" y="395.9">DRG./PART CODE</text>
<text x="558.9" y="395.5">REV.</text>
<text x="571.4" y="395.6">SCALE</text>
<text x="484.3" y="404.2">NET WEIGHT-Kg</text>
<text x="571.4" y="404.7">SHEET</text>
</g>
<text font-size="3" x="579.5" y="230.1">°</text>
<g font-size="2.8">
<text x="299.1" y="332.1">3.2</text>
<text x="560.4" y="357.7">Gen Tol.: IS 2102</text>
<text x="306.7" y="363.6">3.2</text>
<text x="399.1" y="376.6">1.ALL DIMENSIONS ARE</text>
<text x="399" y="382.7">2.DO NOT SCALE</text>
<text x="399" y="388.7">3.IF IN DOUBT ,</text>
<text x="399" y="395.4">LOCATION :</text>
<text x="420.5" y="396">PUNE</text>
<text x="404.2" y="402">ALL RIGHTS OF REPRODUCTION &amp;</text>
<text x="437" y="401.2">03006517</text>
<text x="451.3" y="401.2">03004785</text>
<text x="466.3" y="401.2">03002882</text>
<text x="404.7" y="405.4">DISTRIBUTION ARE RESERVED</text>
</g>
<g font-size="2.7">
<text x="564.6" y="376.2">MACHINING</text>
<text x="399.9" y="379.7">IN mm</text>
<text x="399.7" y="385.7">DRAWING.</text>
<text x="436.9" y="385.4">74.65 in^2</text>
<text x="471.4" y="385.5">#</text>
<text x="498.9" y="385">#</text>
<text x="513.6" y="385.3">WPES</text>
<text x="537.3" y="385.1">0300</text>
<text x="559.7" y="385.1">PL-02</text>
<text x="399.7" y="391.8">ASK TEAM MEMBER</text>
<text x="474.6" y="391.2">---</text>
<text x="508.7" y="391.2">B</text>
<text x="560.6" y="391.1">---</text>
<text x="493.4" y="399.5">#</text>
<text x="572.8" y="399.7">1 : 1</text>
<text x="400.1" y="402.5">C</text>
<text x="436.6" y="408.7">07/08/2024</text>
<text x="450.9" y="408.8">07/08/2024</text>
<text x="466" y="408.9">07/08/2024</text>
<text x="489.6" y="408.5">2.71 kg</text>
<text x="571.4" y="408.7">1 OF 1</text>
</g>
<g font-size="2.5">
<text x="554.9" y="218.3">DEBURR AND REMOVE SHARP</text>
<text x="555.2" y="221">EDGES UNLESS SHARP EDGE</text>
<text x="556.1" y="227.1">UNSP.RADII</text>
<text x="556.8" y="223.8">REQUIREMENT SPECIFIED</text>
<text x="571.4" y="226.9">UNSP.CHF.</text>
<text x="559.2" y="229.9">0.5 R</text>
<text x="572.3" y="230.1">0.5 X 45</text>
<text x="559.8" y="238">UP TO 10</text>
<text x="576.1" y="238.1">±1.5°</text>
<text x="558.5" y="242.2">10 UP TO 50</text>
<text x="575.5" y="242.3">±0°50'</text>
<text x="557.4" y="250.7">120 UP TO 400</text>
<text x="557.9" y="246.5">50 UP TO 120</text>
<text x="575.5" y="250.7">±0°15'</text>
<text x="575.5" y="246.5">±0°25'</text>
<text x="558.7" y="259.4">0.5 UP TO 3</text>
<text x="559.5" y="263.7">3 UP TO 6</text>
<text x="576.6" y="263.6">±0.2</text>
<text x="576.6" y="259.4">±0.1</text>
<text x="559" y="267.9">6 UP TO 30</text>
<text x="576.6" y="267.9">±0.5</text>
<text x="557.8" y="272.2">30 UP TO 120</text>
<text x="576.6" y="272.2">±0.8</text>
<text x="556.9" y="280.7">315 UP TO 1000</text>
<text x="557.3" y="276.4">120 UP TO 315</text>
<text x="576.6" y="276.4">±1.2</text>
<text x="577.7" y="280.7">±2</text>
<text x="556.4" y="284.9">1000 UP TO 2000</text>
<text x="577.6" y="284.9">±3</text>
<text x="558.9" y="289.2">OVER 2000</text>
<text x="577.7" y="289.3">±4</text>
<text x="560" y="297.9">UP TO 10</text>
<text x="577.1" y="297.9">±1°</text>
<text x="558.5" y="302.1">10 UP TO 50</text>
<text x="575.5" y="302.1">±0°30'</text>
<text x="557.4" y="310.6">120 UP TO 400</text>
<text x="558.2" y="306.3">50 UP TO 120</text>
<text x="575.5" y="310.6">±0°10'</text>
<text x="575.5" y="306.4">±0°20'</text>
<text x="558.8" y="319.2">0.5 UP TO 3</text>
<text x="559.4" y="323.4">3 UP TO 6</text>
<text x="576.6" y="319.2">±0.1</text>
<text x="576.6" y="323.5">±0.1</text>
<text x="558.9" y="327.7">6 UP TO 30</text>
<text x="576.7" y="327.7">±0.2</text>
<text x="557.8" y="332">30 UP TO 120</text>
<text x="576.6" y="332">±0.3</text>
<text x="556.8" y="340.5">315 UP TO 1000</text>
<text x="557.3" y="336.3">120 UP TO 315</text>
<text x="576.6" y="336.3">±0.5</text>
<text x="576.6" y="340.5">±0.8</text>
<text x="415.2" y="346.4">.</text>
<text x="530.3" y="346.5">.</text>
<text x="545.9" y="346.4">.</text>
<text x="556.2" y="344.7">1000 UP TO 2000</text>
<text x="576.6" y="344.7">±1.2</text>
<text x="415.2" y="351.5">DIMNS. 17.5, 55.5 WERE 25, 63 RESP.</text>
<text x="525.5" y="351.3">7.8.2024</text>
<text x="540.6" y="351.4">03002987</text>
<text x="558.9" y="349">OVER 2000</text>
<text x="577.6" y="349">±2</text>
</g>
<g font-size="2.4">
<text x="7.7" y="382.7" transform="rotate(-90 7.7 382.7)">Uploading\2022-23\P23Y5\P23Y5B152008.dft</text>
<text x="7.7" y="409.8" transform="rotate(-90 7.7 409.8)">\\srv01043\ExDM</text>
</g>
<g font-size="2.1">
<text x="558.5" y="232.4">UNSPECIFIED TOL.(FAB)</text>
<text x="559.5" y="234.7">FOR ANGULAR IN mm.</text>
<text x="558.6" y="253.9">UNSPECIFIED TOL.(FAB)</text>
<text x="560.7" y="256.3">FOR LINEAR IN mm.</text>
<text x="558.7" y="292.3">UNSPECIFIED TOL.(M/C)</text>
<text x="559.6" y="294.7">FOR ANGULAR IN mm.</text>
<text x="558.7" y="313.7">UNSPECIFIED TOL.(M/C)</text>
<text x="560.6" y="316.1">FOR LINEAR IN mm.</text>
</g>
</svg>
